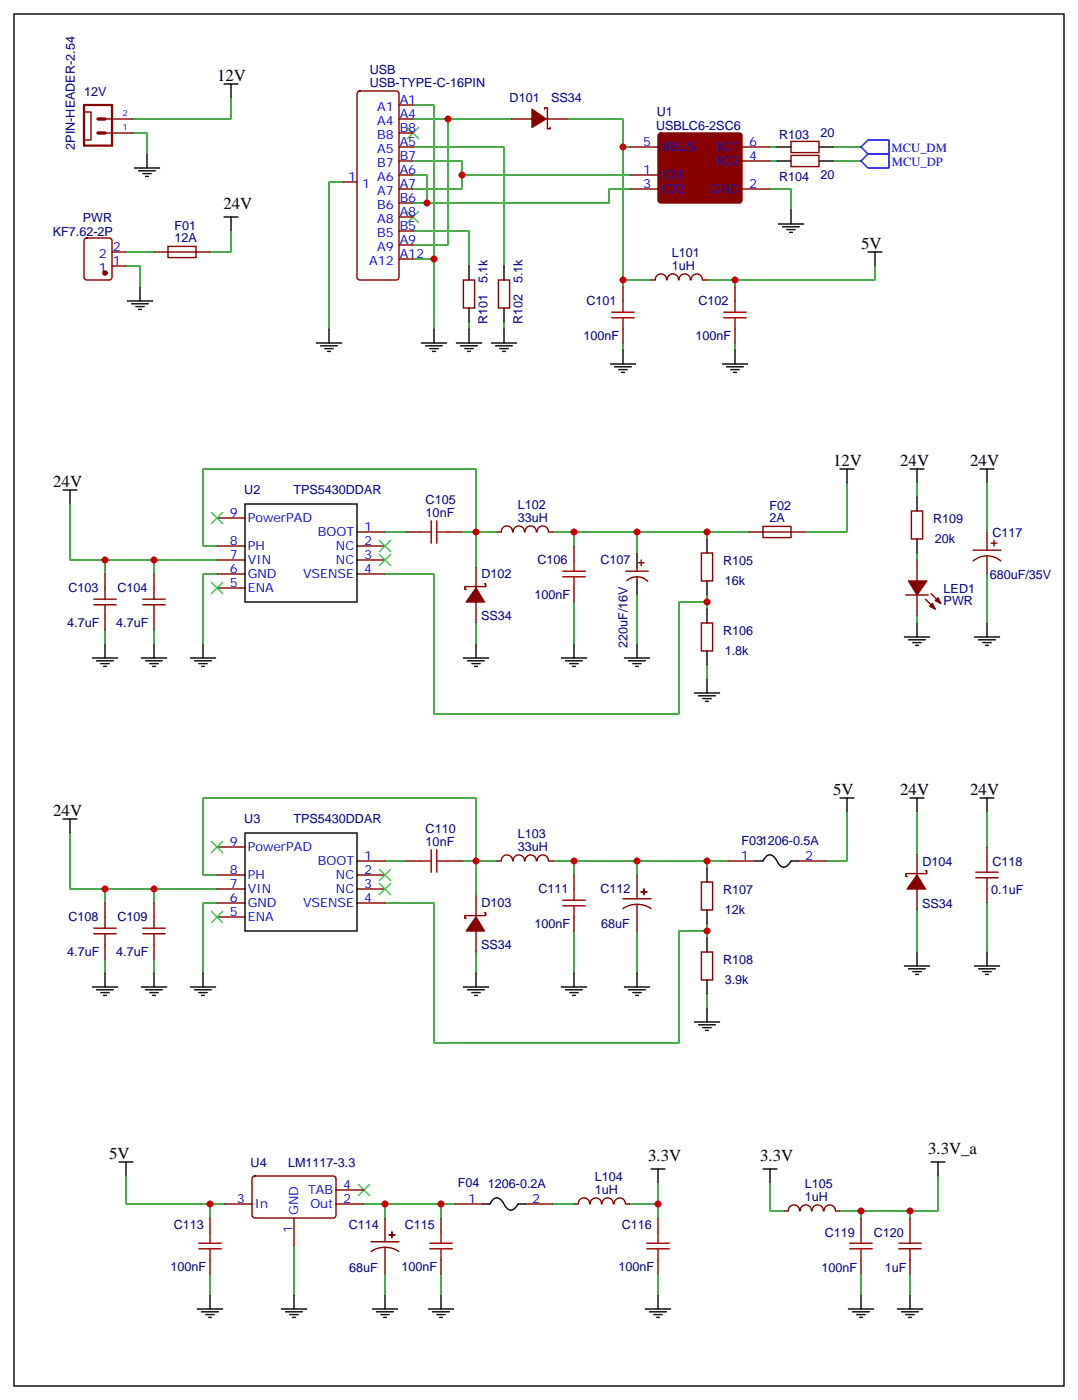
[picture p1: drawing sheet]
<svg xmlns="http://www.w3.org/2000/svg" width="272mm" height="353mm" viewBox="0 0 272 353" stroke-linecap="round" stroke-linejoin="round" font-family="sans-serif">
<g fill="none" stroke="#870000" stroke-width=".35">
<path d="M21.2 28.2h1.7v7.1h-1.7M26.6 33.5h6.9M26.6 30h6.9M90.2 23.1l.5-.2h9.1a.71 .71 0 0 1 .7 .7v46.3l-.2 .4-.5 .3h-9.1l-.5-.3-.2-.4v-46.3zM100.5 37h3.6M100.5 33.5h3.6M100.5 30h3.6M100.5 26.5h3.6M128.8 30h5.3M137.2 27.5v-.3h.7v5.3h.7v-.4M137.6 30h5.3M158.7 37h7.1"/>
<path d="M187 37h7M199.3 35.6h7.1v2.9h-7.1zM199.3 39.2h7.1v2.8h-7.1zM86.4 45.9h3.6M100.5 47.6h3.6M100.5 40.6h3.6M100.5 44.1h3.6M100.5 51.2h3.6M100.5 54.7h3.6M100.5 58.2h3.6M158.7 47.6h7.1M158.7 44.1h7.1"/>
<path d="M187 47.6h7M187 40.6h7M21.4 60.2l.5-.2h5.6a.71 .71 0 0 1 .7 .7v9.4l-.7 .5h-5.6l-.5-.3-.2-.4v-9.2zM28.2 63.5h3.5M28.2 67h3.5M38.8 63.5h14.1M42.3 62.1h7.1v2.8h-7.1zM100.5 61.7h3.6M100.5 65.3h3.6M116.8 70.6h2.8v7h-2.8zM125.6 70.6h2.8v7h-2.8zM157 72.3v3.5"/>
<path d="M168 70.5a1.41 1.41 0 0 0-1.5-1.5 1.41 1.41 0 0 0-1.4 1.5l-1.1 .1M168.1 70.5a1.41 1.41 0 0 1 1.4-1.5 1.41 1.41 0 0 1 1.4 1.5M171.1 70.5a1.41 1.41 0 0 1 1.4-1.5 1.41 1.41 0 0 1 1.4 1.5M174.2 70.5a1.41 1.41 0 0 1 1.4-1.5 1.41 1.41 0 0 1 1.4 1.5M177.1 70.6h1.1M185.2 72.3v3.5M157 82.9v3.5M185.2 82.9v3.5M54.7 137.6h7M54.7 130.5h7M90 134.1h7M90 137.6h7"/>
<path d="M102.3 134.1h3.5M112.9 134.1h3.5M129.1 134a1.41 1.41 0 0 0-1.4-1.5 1.41 1.41 0 0 0-1.4 1.5l-1.1 .1M129.3 134a1.41 1.41 0 0 1 1.4-1.5 1.41 1.41 0 0 1 1.4 1.5M132.3 134a1.41 1.41 0 0 1 1.4-1.5 1.41 1.41 0 0 1 1.4 1.5M135.4 134a1.41 1.41 0 0 1 1.4-1.5 1.41 1.41 0 0 1 1.4 1.5M138.3 134.1h1M144.6 137.6v3.5M176.7 139.3h2.9v7.1h-2.9zM188.7 134.1h14.1M192.3 132.6h7v2.9h-7zM229.7 128.8h2.8v7h-2.8z"/>
<path d="M245.2 138.6h7M248.7 134.1v4.5M249.8 136.9h1.4M250.5 136.2v1.4M23.6 152.4h5.7M23.6 151h5.7M26.5 144.6v6.4M26.5 152.4v6.4M36 152.4h5.6M36 151h5.6M38.8 144.6v6.4M38.8 152.4v6.4"/>
<path d="M54.7 141.1h7M54.7 144.6h7M54.7 148.2h7M90 141.1h7M90 144.6h7M119.9 142.9v5.3M119.9 151.7v5.3M122.1 147.1h.3v.7h-5.3v.7h.4M144.6 148.2v3.5M157.7 143.9h5.6M158 146.3a3.8 3.8 0 0 1 5.2 .2M160.5 142.9v1"/>
<path d="M160.5 145.3v1.1M160.9 141.8h1.4M161.6 141.1v1.4M176.7 157h2.9v7h-2.9zM228.2 149.9h5.7M231.1 141.1v5.3M231.1 149.9v5.3M233.2 151l2.5 2.5M234.6 149.6l2.5 2.4M248.7 140.1v4.5M252.2 141.4a5.3 5.3 0 0 0-7 0M54.7 213.4h7"/>
<path d="M90 217h7M102.3 217h3.5M112.9 217h3.5M129.1 216.9a1.41 1.41 0 0 0-1.4-1.5 1.41 1.41 0 0 0-1.4 1.5l-1.1 .1M129.3 216.9a1.41 1.41 0 0 1 1.4-1.5 1.41 1.41 0 0 1 1.4 1.5M132.3 216.9a1.41 1.41 0 0 1 1.4-1.5 1.41 1.41 0 0 1 1.4 1.5M135.4 216.9a1.41 1.41 0 0 1 1.4-1.5 1.41 1.41 0 0 1 1.4 1.5M138.3 217h1M183.4 217h7.1M201.1 217h7M231.1 215.2v5.3M233.2 219.4h.3v.7h-5.3v.7h.4"/>
<path d="M245.9 219.8h5.6M248.7 213.4v6.4M23.6 235.3h5.7M23.6 233.9h5.7M26.5 227.5v6.4M26.5 235.3v6.4M36 235.3h5.6M36 233.9h5.6M38.8 227.5v6.4M38.8 235.3v6.4M54.7 220.5h7M54.7 224h7"/>
<path d="M54.7 227.5h7M54.7 231.1h7M90 220.5h7M90 224h7M90 227.5h7M119.9 225.8v5.3M119.9 234.6v5.3M122.1 230h.3v.7h-5.3v.7h.4M144.6 220.5v3.5M144.6 231.1v3.5M157 226.5h7M160.5 227.9l1.9 .2 1.6 .9"/>
<path d="M160.5 227.9l-1.8 .2-1.7 .9M160.5 220.5v6M160.5 227.9v6.7M176.7 222.2h2.9v7.1h-2.9zM176.7 239.9h2.9v7h-2.9zM231.1 224v5.3M245.9 221.2h5.6M248.7 221.2v6.3M63.7 296.5l.5-.2h19.8a.71 .71 0 0 1 .7 .7v9.2l-.5 .7h-20l-.5-.2-.2-.5v-9.2zM84.7 299.9h7M52.9 306.9v3.5M52.9 317.5v3.5"/>
<path d="M56.4 303.4h7.1M74.1 306.9v7.1M84.7 303.4h7M93.5 312.9h7M97 314.3l1.9 .3 1.6 .8M97 314.3l-1.8 .3-1.7 .8M97 306.9v6M97 314.3v6.7M111.1 306.9v3.5M111.1 317.5v3.5M114.7 303.4h7M132.3 303.4h7"/>
<path d="M148.5 303.4a1.41 1.41 0 0 0-1.4-1.5 1.41 1.41 0 0 0-1.4 1.5h-1.1M148.7 303.4a1.41 1.41 0 0 1 1.4-1.6 1.41 1.41 0 0 1 1.4 1.6M151.7 303.4a1.41 1.41 0 0 1 1.4-1.6 1.41 1.41 0 0 1 1.4 1.6M154.8 303.4a1.41 1.41 0 0 1 1.4-1.5 1.41 1.41 0 0 1 1.4 1.5M157.7 303.4h1M165.8 306.9v3.5M165.8 317.5v3.5M201.5 305.1a1.41 1.41 0 0 0-1.4-1.5 1.41 1.41 0 0 0-1.4 1.5l-1.1 .1M201.6 305.1a1.41 1.41 0 0 1 1.5-1.5 1.41 1.41 0 0 1 1.4 1.5M204.6 305.1a1.41 1.41 0 0 1 1.4-1.5 1.41 1.41 0 0 1 1.4 1.5M207.7 305.1a1.41 1.41 0 0 1 1.4-1.5 1.41 1.41 0 0 1 1.4 1.5M210.6 305.2h1.1"/>
<path d="M217 306.9v3.5M217 317.5v3.5M226.5 314.7h5.6M226.5 313.3h5.6M229.3 306.9v6.4M229.3 314.7v6.3"/>
</g>
<g fill="none" stroke="#000" stroke-width=".35">
<path d="M3.5 3.5h264.6v345.7h-264.6zM37 38.8v3.5M56.4 21.2h3.6M58.2 21.2v3.5M195.8 37h3.5M206.4 37h3.5M33.9 42.3h6.3M34.9 43h4.3M36 43.7h2.1M36.7 44.5h.7M56.4 54.7h3.6M58.2 54.7v3.5"/>
<path d="M195.8 40.6h3.5M196.1 56.4h6.4M197.2 57.2h4.2M198.3 57.9h2.1M199 58.6h.7M199.3 52.9v3.5M206.4 40.6h3.5M32.1 75.8h6.4M33.2 76.6h4.2M34.2 77.3h2.1M34.9 78h.7M35.3 72.3v3.5"/>
<path d="M118.2 67v3.6M118.2 77.6v3.5M127 67v3.6M127 77.6v3.5M218.7 63.5h3.5M220.5 63.5v3.5M79.7 86.4h6.4M80.8 87.1h4.2M81.8 87.8h2.2M82.5 88.5h.8M82.9 82.9v3.5M106.2 86.4h6.3"/>
<path d="M107.2 87.1h4.3M108.3 87.8h2.1M109 88.5h.7M109.4 82.9v3.5M115 86.4h6.4M116.1 87.1h4.2M117.1 87.8h2.1M117.8 88.5h.7M118.2 82.9v3.5M123.8 86.4h6.4M124.9 87.1h4.2M125.9 87.8h2.2"/>
<path d="M126.6 88.5h.8M127 82.9v3.5M153.8 91.7h6.4M154.9 92.4h4.2M155.9 93.1h2.1M156.6 93.8h.7M157 88.2v3.5M182 91.7h6.4M183.1 92.4h4.2M184.1 93.1h2.2M184.9 93.8h.7M185.2 88.2v3.5"/>
<path d="M211.7 118.2h3.5M213.4 118.2v3.5M229.3 118.2h3.5M231.1 118.2v3.5M246.9 118.2h3.6M248.7 118.2v3.5M15.9 123.5h3.5M17.6 123.5v3.5M61.7 127h28.3v24.7h-28.3zM160.5 139.3v3.6M178.2 135.8v3.5M231.1 125.2v3.6"/>
<path d="M231.1 135.8v3.5M160.5 146.4v3.5M178.2 146.4v3.5M178.2 153.5v3.5M231.1 157v3.5M248.7 157v3.5M23.3 165.8h6.3M24.3 166.5h4.3M25.4 167.2h2.1M26.1 167.9h.7M26.5 162.3v3.5M35.6 165.8h6.4"/>
<path d="M36.7 166.5h4.2M37.7 167.2h2.2M38.5 167.9h.7M38.8 162.3v3.5M48 165.8h6.3M49 166.5h4.3M50.1 167.2h2.1M50.8 167.9h.7M51.2 162.3v3.5M116.8 165.8h6.3M117.8 166.5h4.3M118.9 167.2h2.1"/>
<path d="M119.6 167.9h.7M119.9 162.3v3.5M141.5 165.8h6.3M142.5 166.5h4.3M143.6 167.2h2.1M144.3 167.9h.7M144.6 162.3v3.5M157.3 165.8h6.4M158.4 166.5h4.2M159.5 167.2h2.1M160.2 167.9h.7M160.5 162.3v3.5"/>
<path d="M175 174.6h6.3M176 175.3h4.3M177.1 176h2.1M177.8 176.7h.7M178.2 164v3.6M178.2 171.1v3.5M227.9 160.5h6.3M229 161.2h4.2M230 161.9h2.1M230.7 162.6h.7M245.5 160.5h6.4M246.6 161.2h4.2"/>
<path d="M247.6 161.9h2.2M248.4 162.6h.7M15.9 206.4h3.5M17.6 206.4v3.5M61.7 209.9h28.3v24.7h-28.3zM178.2 218.7v3.5M190.5 217h1.8l.5-1a1.56 1.56 0 0 1 2.7 .6l.2 .2a2.13 2.13 0 0 0 2.3 1.6l.8-.7 .5-.7h1.8M211.7 201.1h3.5M213.4 201.1v3.5M229.3 201.1h3.5M231.1 201.1v3.5M246.9 201.1h3.6"/>
<path d="M248.7 201.1v3.5M178.2 229.3v3.5M178.2 236.4v3.5M231.1 239.9v3.5M248.7 239.9v3.5M23.3 248.7h6.3M24.3 249.4h4.3M25.4 250.1h2.1M26.1 250.8h.7M26.5 245.2v3.5M35.6 248.7h6.4M36.7 249.4h4.2"/>
<path d="M37.7 250.1h2.2M38.5 250.8h.7M38.8 245.2v3.5M48 248.7h6.3M49 249.4h4.3M50.1 250.1h2.1M50.8 250.8h.7M51.2 245.2v3.5M116.8 248.7h6.3M117.8 249.4h4.3M118.9 250.1h2.1M119.6 250.8h.7"/>
<path d="M119.9 245.2v3.5M141.5 248.7h6.3M142.5 249.4h4.3M143.6 250.1h2.1M144.3 250.8h.7M144.6 245.2v3.5M157.3 248.7h6.4M158.4 249.4h4.2M159.5 250.1h2.1M160.2 250.8h.7M160.5 245.2v3.5M175 257.5h6.3"/>
<path d="M176 258.2h4.3M177.1 258.9h2.1M177.8 259.6h.7M178.2 246.9v3.6M178.2 254v3.5M227.9 243.4h6.3M229 244.1h4.2M230 244.8h2.1M230.7 245.5h.7M245.5 243.4h6.4M246.6 244.1h4.2M247.6 244.8h2.2"/>
<path d="M248.4 245.5h.7M30 292.8h3.5M31.7 292.8v3.5M164 294.6h3.6M165.8 294.6v3.5M192.3 294.6h3.5M194 294.6v3.5M234.6 292.8h3.5M236.4 292.8v3.5M121.7 303.4h1.8l.6-.9a1.56 1.56 0 0 1 2.7 .5l.1 .3a2.13 2.13 0 0 0 2.3 1.5l.8-.6 .5-.8h1.8M49.7 329.8h6.4M50.8 330.6h4.2"/>
<path d="M51.9 331.3h2.1M52.6 332h.7M52.9 326.3v3.5M70.9 329.8h6.4M72 330.6h4.2M73 331.3h2.1M73.7 332h.7M74.1 326.3v3.5M93.8 329.8h6.4M94.9 330.6h4.2M96 331.3h2.1M96.7 332h.7"/>
<path d="M97 326.3v3.5M107.9 329.8h6.4M109 330.6h4.2M110.1 331.3h2.1M110.8 332h.7M111.1 326.3v3.5M162.6 329.8h6.4M163.7 330.6h4.2M164.7 331.3h2.2M165.5 332h.7M165.8 326.3v3.5M213.8 329.8h6.3"/>
<path d="M214.8 330.6h4.3M215.9 331.3h2.1M216.6 332h.7M217 326.3v3.5M226.1 329.8h6.4M227.2 330.6h4.2M228.2 331.3h2.2M229 332h.7M229.3 326.3v3.5"/>
</g>
<g fill="none" stroke="#008700" stroke-width=".35">
<path d="M33.5 33.5h3.5v5.3M58.2 24.7v5.3h-24.7M104.1 37h22.9v30M104.1 26.5h5.3v56.4M104.1 30h24.7M112.9 30v31.7h-8.8M142.9 30h14.1v7M158.7 37h-1.7v35.3M194 37h1.8M209.9 37h7.1M58.2 58.2v5.3h-5.3M86.4 45.9h-3.5v37"/>
<path d="M104.1 58.2h14.1v8.8M104.1 40.6h12.3v3.5M104.1 44.1h3.5v7.1h-3.5M158.7 44.1h-42.3v3.5h-12.3M158.7 47.6h-5.2v3.6h-45.9M194 47.6h5.3v5.3M194 40.6h1.8M209.9 40.6h7.1M31.7 67h3.6v5.3M31.7 63.5h7.1M104.1 65.3h5.3M157 70.6h7"/>
<path d="M178.2 70.6h7v1.7M220.5 67v3.6h-35.3M118.2 81.1v1.8M127 81.1v1.8M157 86.4v1.8M185.2 86.4v1.8M17.6 127v14.1h37.1M97 134.1h5.3M116.4 134.1h3.5v-15.9h-68.7v19.4h3.5M125.2 134.1h-5.3v8.8M139.3 134.1h5.3v3.5M144.6 134.1h15.9v5.2"/>
<path d="M160.5 134.1h17.7v1.7M178.2 134.1h10.5M213.4 121.7v12.4h-10.6M231.1 121.7v3.5M231.1 139.3v1.8M248.7 121.7v12.4M26.5 141.1v3.5M26.5 158.8v3.5M38.8 141.1v3.5M38.8 158.8v3.5M54.7 144.6h-3.5v17.7M97 144.6h12.4v35.3h61.7v-28.2h7.1"/>
<path d="M119.9 157v5.3M144.6 151.7v10.6M160.5 149.9v12.4M178.2 149.9v3.6M231.1 155.2v1.8M248.7 144.6v12.4M178.2 167.6v3.5M17.6 209.9v14.1h37.1M97 217h5.3M116.4 217h3.5v-15.9h-68.7v19.4h3.5M125.2 217h-5.3v8.8M139.3 217h5.3v3.5"/>
<path d="M144.6 217h33.6v1.7M160.5 217v3.5M178.2 217h5.2M213.4 204.6v12.4h-5.3M231.1 204.6v10.6M248.7 204.6v8.8M26.5 224v3.5M38.8 224v3.5M54.7 227.5h-3.5v17.7M97 227.5h12.4v35.3h61.7v-28.2h7.1M119.9 239.9v5.3M144.6 234.6v10.6"/>
<path d="M160.5 234.6v10.6M178.2 232.8v3.6M231.1 229.3v10.6M248.7 227.5v12.4M26.5 241.7v3.5M38.8 241.7v3.5M178.2 250.5v3.5M31.7 296.3v7.1h24.7M165.8 298.1v5.3h-7.1M194 298.1v7.1h3.6M236.4 296.3v8.9h-24.7M52.9 303.4v3.5"/>
<path d="M74.1 314v12.3M91.7 303.4h23M97 303.4v3.5M111.1 303.4v3.5M139.3 303.4h5.3M165.8 303.4v3.5M217 305.2v1.7M229.3 305.2v1.7M52.9 321v5.3M97 321v5.3M111.1 321v5.3M165.8 321v5.3"/>
<path d="M217 321v5.3M229.3 321v5.3"/>
</g>
<g fill="none" stroke="#a10000" stroke-width=".35">
<path d="M154.2 78.7h5.6M157 75.8v2.9M182.4 78.7h5.6M185.2 75.8v2.9M154.2 80.1h5.6M157 80.1v2.8M182.4 80.1h5.6M185.2 80.1v2.8M105.8 134.1h2.9M108.7 131.2v5.7M110.1 134.1h2.8M110.1 131.2v5.7"/>
<path d="M141.8 143.9h5.7M141.8 145.3h5.7M144.6 141.1v2.8M144.6 145.3v2.9M105.8 217h2.9M108.7 214.1v5.7M110.1 214.1v5.7M110.1 217h2.8M141.8 226.8h5.7M141.8 228.2h5.7M144.6 224v2.8M144.6 228.2v2.9"/>
<path d="M50.1 313.3h5.6M50.1 314.7h5.6M52.9 310.4v2.9M52.9 314.7v2.8M108.3 313.3h5.6M108.3 314.7h5.6M111.1 310.4v2.9M111.1 314.7v2.8M163 313.3h5.6M163 314.7h5.6M165.8 310.4v2.9M165.8 314.7v2.8"/>
<path d="M214.1 313.3h5.7M214.1 314.7h5.7M217 310.4v2.9M217 314.7v2.8"/>
</g>
<g fill="#870000" stroke="#870000" stroke-width=".35">
<path d="M119.9 148.2l2.2 3.5h-4.6z"/>
<path d="M119.9 231.1l2.2 3.5h-4.6z"/>
<path d="M162.2 224l.1 1.4z"/>
<path d="M161.6 224.7l1.4 .1z"/>
<path d="M98.7 310.4l.1 1.5z"/>
<path d="M98.1 311.1l1.4 .1z"/>
<path d="M231.1 220.5l2.1 3.5h-4.6z"/>
<path d="M234.2 152.8l.7-.8 .8 1.5z"/>
<path d="M235.7 151.3l.7-.7 .7 1.4z"/>
<path d="M229 146.4h4.5l-2.4 3.5z"/>
<path d="M166 33.7l.5-.2h19.8a.71 .71 0 0 1 .7 .7v16.2l-.3 .5-.4 .3h-19.8l-.5-.3-.2-.5v-16.2z"/>
<path d="M134.1 27.5l3.5 2.5-3.5 2.1z"/>
<circle cx="26.5" cy="68.8" r=".53"/>
</g>
<g fill="none" stroke="#3c3" stroke-width=".35">
<path d="M102.7 32.1l2.8 2.8M105.5 32.1l-2.8 2.8M102.7 53.3l2.8 2.8M105.5 53.3l-2.8 2.8M53.3 129.1l2.8 2.8M56.1 129.1l-2.8 2.8M95.6 136.2l2.8 2.8M95.6 139.7l2.8 2.8M98.4 136.2l-2.8 2.8M98.4 139.7l-2.8 2.8M53.3 146.8l2.8 2.8M56.1 146.8l-2.8 2.8"/>
<path d="M53.3 212l2.8 2.8M56.1 212l-2.8 2.8M95.6 219.1l2.8 2.8M98.4 219.1l-2.8 2.8M53.3 229.7l2.8 2.8M56.1 229.7l-2.8 2.8M95.6 222.6l2.8 2.8M98.4 222.6l-2.8 2.8M90.3 298.4l2.8 2.9M93.1 298.4l-2.8 2.9"/>
</g>
<path d="M217 37l1.7-1.7h5.3v3.5h-5.3zM217 40.6l1.7-1.8h5.3v3.5h-5.3z" fill="none" stroke="#00f" stroke-width=".35"/>
<path d="M21.2 26.5h7v10.2h-7z" fill="none" stroke="#870000" stroke-width=".56"/>
<path d="M24.7 30h1.8M24.7 33.5h1.8" fill="none" stroke="#870000" stroke-width=".85"/>
<g fill="#c00">
<circle cx="38.8" cy="141.1" r=".88"/>
<circle cx="26.5" cy="141.1" r=".88"/>
<circle cx="119.9" cy="134.1" r=".88"/>
<circle cx="144.6" cy="134.1" r=".88"/>
<circle cx="160.5" cy="134.1" r=".88"/>
<circle cx="178.2" cy="151.7" r=".88"/>
<circle cx="178.2" cy="234.6" r=".88"/>
<circle cx="119.9" cy="217" r=".88"/>
<circle cx="26.5" cy="224" r=".88"/>
<circle cx="38.8" cy="224" r=".88"/>
<circle cx="144.6" cy="217" r=".88"/>
<circle cx="160.5" cy="217" r=".88"/>
<circle cx="52.9" cy="303.4" r=".88"/>
<circle cx="178.2" cy="217" r=".88"/>
<circle cx="178.2" cy="134.1" r=".88"/>
<circle cx="157" cy="70.6" r=".88"/>
<circle cx="109.4" cy="65.3" r=".88"/>
<circle cx="157" cy="37" r=".88"/>
<circle cx="185.2" cy="70.6" r=".88"/>
<circle cx="112.9" cy="30" r=".88"/>
<circle cx="116.4" cy="44.1" r=".88"/>
<circle cx="107.6" cy="51.2" r=".88"/>
<circle cx="97" cy="303.4" r=".88"/>
<circle cx="111.1" cy="303.4" r=".88"/>
<circle cx="165.8" cy="303.4" r=".88"/>
<circle cx="217" cy="305.2" r=".88"/>
<circle cx="229.3" cy="305.2" r=".88"/>
</g>
<g font-size="4.2">
<text x="54.7" y="20.5">12V</text>
<text x="56.3" y="52.6">24V</text>
<text x="217" y="62.8">5V</text>
<text x="209.9" y="117.5">12V</text>
<text x="226.8" y="117.5">24V</text>
<text x="244.5" y="117.5">24V</text>
<text x="13.4" y="122.8">24V</text>
<text x="209.9" y="200.4">5V</text>
<text x="226.8" y="200.4">24V</text>
<text x="244.5" y="200.4">24V</text>
<text x="13.4" y="205.7">24V</text>
<text x="27.5" y="292.1">5V</text>
<text x="163.3" y="292.4">3.3V</text>
<text x="191.5" y="292.4">3.3V</text>
<text x="233.9" y="290.7">3.3V_a</text>
</g>
<g font-size="3.2" fill="#000080">
<text x="93.2" y="21.9">USB-TYPE-C-16PIN</text>
<text x="93.2" y="18.7">USB</text>
<text x="21.2" y="24.1">12V</text>
<text x="128.4" y="25.8">D101</text>
<text x="138.8" y="25.8">SS34</text>
<text x="165.5" y="29.4">U1</text>
<text x="165.3" y="32.9">USBLC6-2SC6</text>
<text x="196.3" y="34.9">R103</text>
<text x="206.7" y="34.6">20</text>
<text x="18.8" y="37.7" transform="rotate(-90 18.8 37.7)">2PIN-HEADER-2.54</text>
<text x="196.3" y="45.5">R104</text>
<text x="206.7" y="45.2">20</text>
<text x="13.3" y="59.4">KF7.62-2P</text>
<text x="20.9" y="55.9">PWR</text>
<text x="43.9" y="57.9">F01</text>
<text x="43.9" y="61">12A</text>
<text x="169.3" y="64.8">L101</text>
<text x="122.9" y="71.4" transform="rotate(-90 122.9 71.4)">5.1k</text>
<text x="131.7" y="71.4" transform="rotate(-90 131.7 71.4)">5.1k</text>
<text x="169.3" y="68">1uH</text>
<text x="147.8" y="77">C101</text>
<text x="176" y="77">C102</text>
<text x="122.9" y="81.5" transform="rotate(-90 122.9 81.5)">R101</text>
<text x="131.7" y="81.6" transform="rotate(-90 131.7 81.6)">R102</text>
<text x="147" y="85.8">100nF</text>
<text x="175.2" y="85.8">100nF</text>
<text x="61.5" y="124.6">U2</text>
<text x="73.9" y="124.6">TPS5430DDAR</text>
<text x="107.3" y="130.2">10nF</text>
<text x="107.3" y="127">C105</text>
<text x="130.5" y="131.5">33uH</text>
<text x="130.5" y="128.3">L102</text>
<text x="193.9" y="131.6">2A</text>
<text x="193.9" y="128.4">F02</text>
<text x="235.1" y="131.7">R109</text>
<text x="235.5" y="137">20k</text>
<text x="250.1" y="135.2">C117</text>
<text x="135.4" y="142.2">C106</text>
<text x="151.3" y="142.2">C107</text>
<text x="182.2" y="142.2">R105</text>
<text x="17.2" y="149.3">C103</text>
<text x="29.6" y="149.3">C104</text>
<text x="121.3" y="145.8">D102</text>
<text x="182.6" y="147.5">16k</text>
<text x="237.8" y="149.3">LED1</text>
<text x="249.4" y="145.8">680uF/35V</text>
<text x="134.7" y="151">100nF</text>
<text x="237.8" y="152.5">PWR</text>
<text x="17" y="158.1">4.7uF</text>
<text x="29.3" y="158.1">4.7uF</text>
<text x="121.2" y="156.3">SS34</text>
<text x="182.2" y="159.9">R106</text>
<text x="158.1" y="163.3" transform="rotate(-90 158.1 163.3)">220uF/16V</text>
<text x="182.6" y="165.2">1.8k</text>
<text x="61.5" y="207.5">U3</text>
<text x="73.9" y="207.5">TPS5430DDAR</text>
<text x="107.3" y="209.9">C110</text>
<text x="107.3" y="213.1">10nF</text>
<text x="130.5" y="214.4">33uH</text>
<text x="130.5" y="211.2">L103</text>
<text x="186.8" y="212.8">F031206-0.5A</text>
<text x="232.4" y="218.1">D104</text>
<text x="250.1" y="218.1">C118</text>
<text x="135.7" y="225.1">C111</text>
<text x="151.3" y="225.1">C112</text>
<text x="182.2" y="225.1">R107</text>
<text x="249.8" y="225.2">0.1uF</text>
<text x="17.2" y="232.2">C108</text>
<text x="29.6" y="232.2">C109</text>
<text x="121.3" y="228.7">D103</text>
<text x="134.7" y="234">100nF</text>
<text x="151.5" y="234">68uF</text>
<text x="182.6" y="230.4">12k</text>
<text x="232.3" y="228.7">SS34</text>
<text x="121.2" y="239.2">SS34</text>
<text x="17" y="241">4.7uF</text>
<text x="29.3" y="241">4.7uF</text>
<text x="182.2" y="242.8">R108</text>
<text x="182.6" y="248.1">3.9k</text>
<text x="63.2" y="294">U4</text>
<text x="72.6" y="294">LM1117-3.3</text>
<text x="115.3" y="299.2">F04</text>
<text x="122.9" y="299.2">1206-0.2A</text>
<text x="149.9" y="297.7">L104</text>
<text x="202.8" y="299.4">L105</text>
<text x="149.9" y="300.8">1uH</text>
<text x="202.8" y="302.6">1uH</text>
<text x="43.8" y="309.8">C113</text>
<text x="87.9" y="309.8">C114</text>
<text x="102" y="309.8">C115</text>
<text x="156.7" y="309.8">C116</text>
<text x="207.9" y="311.6">C119</text>
<text x="220.2" y="311.6">C120</text>
<text x="43" y="320.4">100nF</text>
<text x="88" y="320.4">68uF</text>
<text x="101.2" y="320.4">100nF</text>
<text x="155.8" y="320.4">100nF</text>
<text x="207" y="320.4">100nF</text>
<text x="222.9" y="320.4">1uF</text>
</g>
<g font-size="3.2" fill="#00f">
<text x="95.1" y="27.9">A1</text>
<text x="100.7" y="29.6">A4</text>
<text x="100.7" y="26.1">A1</text>
<text x="95" y="34.9">B8</text>
<text x="95.1" y="31.4">A4</text>
<text x="100.7" y="33.2">B8</text>
<text x="95" y="42">B7</text>
<text x="95.1" y="38.5">A5</text>
<text x="100.7" y="40.2">B7</text>
<text x="100.7" y="36.7">A5</text>
<text x="162" y="36.7">5</text>
<text x="166.5" y="38.1">VBUS</text>
<text x="180.4" y="38.1">IO1</text>
<text x="180.4" y="41.6">IO2</text>
<text x="188.7" y="36.7">6</text>
<text x="188.7" y="40.2">4</text>
<text x="224.7" y="38.2">MCU_DM</text>
<text x="224.7" y="41.7">MCU_DP</text>
<text x="87.8" y="45.5">1</text>
<text x="91.3" y="47.3">1</text>
<text x="95.1" y="45.5">A6</text>
<text x="100.7" y="47.3">A7</text>
<text x="100.7" y="43.7">A6</text>
<text x="162" y="43.7">1</text>
<text x="162" y="47.3">3</text>
<text x="166.5" y="45.2">IO1</text>
<text x="188.7" y="47.3">2</text>
<text x="95" y="52.6">B6</text>
<text x="95.1" y="49">A7</text>
<text x="100.7" y="50.8">B6</text>
<text x="166.5" y="48.7">IO2</text>
<text x="179" y="48.7">GND</text>
<text x="95" y="59.6">B5</text>
<text x="95.1" y="56.1">A8</text>
<text x="100.7" y="54.3">A8</text>
<text x="100.7" y="57.9">B5</text>
<text x="24.9" y="64.9">2</text>
<text x="28.4" y="63.1">2</text>
<text x="95.1" y="63.1">A9</text>
<text x="100.7" y="61.4">A9</text>
<text x="100.7" y="64.9">A12</text>
<text x="24.9" y="68.4">1</text>
<text x="28.4" y="66.7">1</text>
<text x="93" y="66.7">A12</text>
<text x="58" y="130.2">9</text>
<text x="62.4" y="131.6">PowerPAD</text>
<text x="58" y="137.2">8</text>
<text x="80.1" y="135.1">BOOT</text>
<text x="91.7" y="133.7">1</text>
<text x="91.7" y="137.2">2</text>
<text x="58" y="140.8">7</text>
<text x="62.4" y="142.2">VIN</text>
<text x="62.4" y="138.6">PH</text>
<text x="84.7" y="138.6">NC</text>
<text x="84.7" y="142.2">NC</text>
<text x="91.7" y="140.8">3</text>
<text x="58" y="147.8">5</text>
<text x="58" y="144.3">6</text>
<text x="62.4" y="149.2">ENA</text>
<text x="62.4" y="145.7">GND</text>
<text x="76.4" y="145.7">VSENSE</text>
<text x="91.7" y="144.3">4</text>
<text x="58" y="213.1">9</text>
<text x="62.4" y="214.5">PowerPAD</text>
<text x="58" y="220.1">8</text>
<text x="62.4" y="221.5">PH</text>
<text x="80.1" y="218">BOOT</text>
<text x="84.7" y="221.5">NC</text>
<text x="91.7" y="216.6">1</text>
<text x="91.7" y="220.1">2</text>
<text x="186.7" y="216.6">1</text>
<text x="202.8" y="216.6">2</text>
<text x="58" y="227.2">6</text>
<text x="58" y="223.7">7</text>
<text x="62.4" y="225.1">VIN</text>
<text x="84.7" y="225.1">NC</text>
<text x="91.7" y="223.7">3</text>
<text x="91.7" y="227.2">4</text>
<text x="58" y="230.7">5</text>
<text x="62.4" y="232.1">ENA</text>
<text x="62.4" y="228.6">GND</text>
<text x="76.4" y="228.6">VSENSE</text>
<text x="86.4" y="299.5">4</text>
<text x="59.7" y="303">3</text>
<text x="64.2" y="304.4">In</text>
<text x="77.7" y="300.9">TAB</text>
<text x="78.2" y="304.4">Out</text>
<text x="86.4" y="303">2</text>
<text x="117.9" y="303">1</text>
<text x="134.1" y="303">2</text>
<text x="73.7" y="310.7" transform="rotate(-90 73.7 310.7)">1</text>
<text x="75.1" y="306.2" transform="rotate(-90 75.1 306.2)">GND</text>
</g>
<g font-size="2.1" fill="#00f">
<text x="30.8" y="29.3">2</text>
<text x="30.8" y="32.8">1</text>
</g>
</svg>
